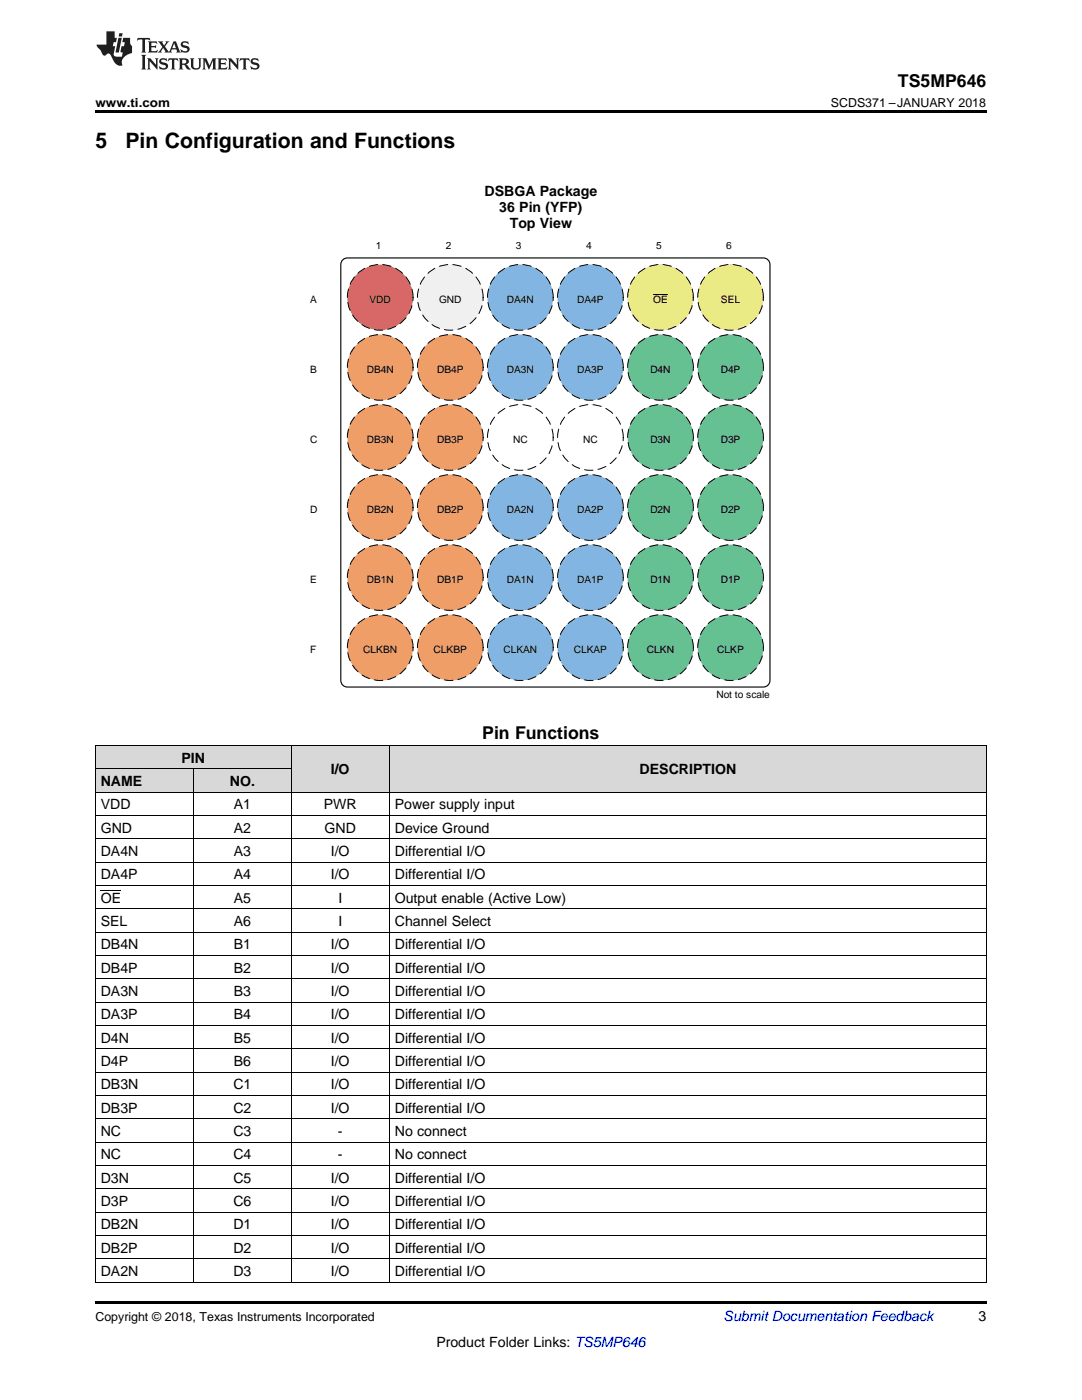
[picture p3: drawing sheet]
<svg xmlns="http://www.w3.org/2000/svg" width="216mm" height="279mm" viewBox="0 0 216 279" stroke-linecap="round" stroke-linejoin="round" font-family="sans-serif">
<g fill="#d8d8d8">
<path d="M58.1 148.8h19.6v9.3h-19.6z"/>
<path d="M77.7 148.8h119.1v9.3h-119.1z"/>
<path d="M19 153.5h19.6v4.6h-19.6z"/>
<path d="M38.6 153.5h19.5v4.6h-19.5z"/>
<path d="M19 148.8h19.6v4.7h-19.6z"/>
<path d="M38.6 148.8h19.5v4.7h-19.5z"/>
</g>
<path d="M19 259.7h177.8v.5h-177.8z" fill="#000"/>
<g fill="none" stroke="#000" stroke-width=".2">
<path d="M19 148.7l177.8 .1v107.1M19 158.1h177.8M19 153.4h39.1M19.1 148.8v107.1M38.5 153.4v102.5M58.1 148.8v107.1M77.7 148.8v107.1M19 176.7h177.8M19 172h177.8M19 167.4h177.8M19 162.7h177.8M19 200h177.8"/>
<path d="M19 195.3h177.8M19 190.7h177.8M19 186h177.8M19 181.3h177.8M19 218.6h177.8M19 213.9h177.8M19 209.3h177.8M19 204.6h177.8M19 237.2h177.8M19 232.6h177.8M19 227.9h177.8M19 223.3h177.8"/>
<path d="M19 255.9h177.8M19 251.2h177.8M19 246.5h177.8M19 241.9h177.8"/>
</g>
<path d="M68.5 51.7l.8-.2h83a1.31 1.31 0 0 1 1.3 1.3v83a1.31 1.31 0 0 1-1.3 1.3h-83a1.31 1.31 0 0 1-1.3-1.3v-83l.1-.4z" fill="none" stroke="#000" stroke-width=".23"/>
<circle cx="75.9" cy="59.3" r="6.6" fill="#d86868"/>
<circle cx="75.9" cy="59.3" r="6.6" fill="none" stroke="#000" stroke-width=".2" stroke-dasharray="1.7 1"/>
<circle cx="89.8" cy="59.3" r="6.6" fill="#f0f0f0"/>
<circle cx="89.8" cy="59.3" r="6.6" fill="none" stroke="#000" stroke-width=".2" stroke-dasharray="1.7 1"/>
<circle cx="103.8" cy="59.3" r="6.6" fill="#82b5e2"/>
<circle cx="103.8" cy="59.3" r="6.6" fill="none" stroke="#000" stroke-width=".2" stroke-dasharray="1.7 1"/>
<circle cx="117.8" cy="59.3" r="6.6" fill="#82b5e2"/>
<circle cx="117.8" cy="59.3" r="6.6" fill="none" stroke="#000" stroke-width=".2" stroke-dasharray="1.7 1"/>
<circle cx="131.8" cy="59.3" r="6.6" fill="#ebeb85"/>
<circle cx="131.8" cy="59.3" r="6.6" fill="none" stroke="#000" stroke-width=".2" stroke-dasharray="1.7 1"/>
<path d="M130.3 58.8h3" fill="none" stroke="#000" stroke-width=".2"/>
<circle cx="145.8" cy="59.3" r="6.6" fill="#ebeb85"/>
<circle cx="145.8" cy="59.3" r="6.6" fill="none" stroke="#000" stroke-width=".2" stroke-dasharray="1.7 1"/>
<circle cx="75.9" cy="73.3" r="6.6" fill="#ef9e67"/>
<circle cx="75.9" cy="73.3" r="6.6" fill="none" stroke="#000" stroke-width=".2" stroke-dasharray="1.7 1"/>
<circle cx="89.8" cy="73.3" r="6.6" fill="#ef9e67"/>
<circle cx="89.8" cy="73.3" r="6.6" fill="none" stroke="#000" stroke-width=".2" stroke-dasharray="1.7 1"/>
<circle cx="103.8" cy="73.3" r="6.6" fill="#82b5e2"/>
<circle cx="103.8" cy="73.3" r="6.6" fill="none" stroke="#000" stroke-width=".2" stroke-dasharray="1.7 1"/>
<circle cx="117.8" cy="73.3" r="6.6" fill="#82b5e2"/>
<circle cx="117.8" cy="73.3" r="6.6" fill="none" stroke="#000" stroke-width=".2" stroke-dasharray="1.7 1"/>
<circle cx="131.8" cy="73.3" r="6.6" fill="#65c192"/>
<circle cx="131.8" cy="73.3" r="6.6" fill="none" stroke="#000" stroke-width=".2" stroke-dasharray="1.7 1"/>
<circle cx="145.8" cy="73.3" r="6.6" fill="#65c192"/>
<circle cx="145.8" cy="73.3" r="6.6" fill="none" stroke="#000" stroke-width=".2" stroke-dasharray="1.7 1"/>
<circle cx="75.9" cy="87.3" r="6.6" fill="#ef9e67"/>
<circle cx="75.9" cy="87.3" r="6.6" fill="none" stroke="#000" stroke-width=".2" stroke-dasharray="1.7 1"/>
<circle cx="89.8" cy="87.3" r="6.6" fill="#ef9e67"/>
<circle cx="89.8" cy="87.3" r="6.6" fill="none" stroke="#000" stroke-width=".2" stroke-dasharray="1.7 1"/>
<circle cx="103.8" cy="87.3" r="6.6" fill="#fff"/>
<circle cx="103.8" cy="87.3" r="6.6" fill="none" stroke="#000" stroke-width=".2" stroke-dasharray="1.7 1"/>
<circle cx="117.8" cy="87.3" r="6.6" fill="#fff"/>
<circle cx="117.8" cy="87.3" r="6.6" fill="none" stroke="#000" stroke-width=".2" stroke-dasharray="1.7 1"/>
<circle cx="131.8" cy="87.3" r="6.6" fill="#65c192"/>
<circle cx="131.8" cy="87.3" r="6.6" fill="none" stroke="#000" stroke-width=".2" stroke-dasharray="1.7 1"/>
<circle cx="145.8" cy="87.3" r="6.6" fill="#65c192"/>
<circle cx="145.8" cy="87.3" r="6.6" fill="none" stroke="#000" stroke-width=".2" stroke-dasharray="1.7 1"/>
<circle cx="75.9" cy="101.3" r="6.6" fill="#ef9e67"/>
<circle cx="75.9" cy="101.3" r="6.6" fill="none" stroke="#000" stroke-width=".2" stroke-dasharray="1.7 1"/>
<circle cx="89.8" cy="101.3" r="6.6" fill="#ef9e67"/>
<circle cx="89.8" cy="101.3" r="6.6" fill="none" stroke="#000" stroke-width=".2" stroke-dasharray="1.7 1"/>
<circle cx="103.8" cy="101.3" r="6.6" fill="#82b5e2"/>
<circle cx="103.8" cy="101.3" r="6.6" fill="none" stroke="#000" stroke-width=".2" stroke-dasharray="1.7 1"/>
<circle cx="117.8" cy="101.3" r="6.6" fill="#82b5e2"/>
<circle cx="117.8" cy="101.3" r="6.6" fill="none" stroke="#000" stroke-width=".2" stroke-dasharray="1.7 1"/>
<circle cx="131.8" cy="101.3" r="6.6" fill="#65c192"/>
<circle cx="131.8" cy="101.3" r="6.6" fill="none" stroke="#000" stroke-width=".2" stroke-dasharray="1.7 1"/>
<circle cx="145.8" cy="101.3" r="6.6" fill="#65c192"/>
<circle cx="145.8" cy="101.3" r="6.6" fill="none" stroke="#000" stroke-width=".2" stroke-dasharray="1.7 1"/>
<circle cx="75.9" cy="115.3" r="6.6" fill="#ef9e67"/>
<circle cx="75.9" cy="115.3" r="6.6" fill="none" stroke="#000" stroke-width=".2" stroke-dasharray="1.7 1"/>
<circle cx="89.8" cy="115.3" r="6.6" fill="#ef9e67"/>
<circle cx="89.8" cy="115.3" r="6.6" fill="none" stroke="#000" stroke-width=".2" stroke-dasharray="1.7 1"/>
<circle cx="103.8" cy="115.3" r="6.6" fill="#82b5e2"/>
<circle cx="103.8" cy="115.3" r="6.6" fill="none" stroke="#000" stroke-width=".2" stroke-dasharray="1.7 1"/>
<circle cx="117.8" cy="115.3" r="6.6" fill="#82b5e2"/>
<circle cx="117.8" cy="115.3" r="6.6" fill="none" stroke="#000" stroke-width=".2" stroke-dasharray="1.7 1"/>
<circle cx="131.8" cy="115.3" r="6.6" fill="#65c192"/>
<circle cx="131.8" cy="115.3" r="6.6" fill="none" stroke="#000" stroke-width=".2" stroke-dasharray="1.7 1"/>
<circle cx="145.8" cy="115.3" r="6.6" fill="#65c192"/>
<circle cx="145.8" cy="115.3" r="6.6" fill="none" stroke="#000" stroke-width=".2" stroke-dasharray="1.7 1"/>
<circle cx="75.9" cy="129.2" r="6.6" fill="#ef9e67"/>
<circle cx="75.9" cy="129.2" r="6.6" fill="none" stroke="#000" stroke-width=".2" stroke-dasharray="1.7 1"/>
<circle cx="89.8" cy="129.2" r="6.6" fill="#ef9e67"/>
<circle cx="89.8" cy="129.2" r="6.6" fill="none" stroke="#000" stroke-width=".2" stroke-dasharray="1.7 1"/>
<circle cx="103.8" cy="129.2" r="6.6" fill="#82b5e2"/>
<circle cx="103.8" cy="129.2" r="6.6" fill="none" stroke="#000" stroke-width=".2" stroke-dasharray="1.7 1"/>
<circle cx="117.8" cy="129.2" r="6.6" fill="#82b5e2"/>
<circle cx="117.8" cy="129.2" r="6.6" fill="none" stroke="#000" stroke-width=".2" stroke-dasharray="1.7 1"/>
<circle cx="131.8" cy="129.2" r="6.6" fill="#65c192"/>
<circle cx="131.8" cy="129.2" r="6.6" fill="none" stroke="#000" stroke-width=".2" stroke-dasharray="1.7 1"/>
<circle cx="145.8" cy="129.2" r="6.6" fill="#65c192"/>
<circle cx="145.8" cy="129.2" r="6.6" fill="none" stroke="#000" stroke-width=".2" stroke-dasharray="1.7 1"/>
<path d="M19 22h177.8v.5h-177.8z" fill="#000"/>
<g fill="#231f20">
<path d="M27.5 7.6l-.1 .5 .4-.2h.6v.1v2.1l-.2 .4h1l-.3-.4v-2.1l.1-.1h.5l.5 .2-.2-.5zM29.5 8.3l.2 .3v1.5l-.2 .4h1.8l.2-.6a1.04 1.04 0 0 1-1.3 .2v-.7h.6l.3 .2v-.6l-.3 .2h-.6v-.6l.8-.1 .4 .3-.2-.5zM31.5 8.3l.9 1.1-.9 1.1h.8l-.2-.2 .5-.7 .4 .7-.2 .2h1.5l-.1-.2 .1-.4h.9l.1 .4-.2 .2h1l-.3-.3-.7-1.9h-.5l-.9 2-.8-1 .9-1h-.8l.1 .3-.3 .5-.4-.6 .2-.2zM34.7 8.6l.4 1h-.7zM36.3 8.4a.63 .63 0 0 0-.2 .7 .63 .63 0 0 0 .6 .4l.6 .2 .1 .2a.75 .75 0 0 1-.7 .4 .75 .75 0 0 1-.6-.5l.1 .7 .1-.1a1.11 1.11 0 0 0 1.5-.6 1.13 1.13 0 0 0-1.2-.8l-.1-.4a1.04 1.04 0 0 1 1.2 .2l-.2-.5-.1 .1-.5-.2zM28.2 10.9l.2 .4v2.2l-.2 .4h1l-.3-.4v-2.2l.3-.4zM29.3 11.6l.3 .4v1.5l-.3 .4h.8l-.2-.4v-1.3l1.5 1.7v-1.9l.2-.4h-.7l.2 .4v.9l-1.1-1.3zM32 11.8a.62 .62 0 0 0-.2 .7 .62 .62 0 0 0 .6 .4l.6 .1 .1 .3a.76 .76 0 0 1-.7 .3 .76 .76 0 0 1-.6-.4l.1 .7 .1-.1a1.11 1.11 0 0 0 1.5-.6 1.13 1.13 0 0 0-1.2-.8l-.1-.4a1.04 1.04 0 0 1 1.2 .2l-.2-.6-.1 .1-.5-.1zM33.7 11.6l-.2 .6a.61 .61 0 0 1 .8-.3v1.6l-.2 .4h.9l-.2-.4v-1.6a.63 .63 0 0 1 .8 .3l-.2-.6zM35.6 11.6l.3 .4v1.5l-.3 .4h1l-.2-.2v-.8l.5 .2a.76 .76 0 0 0 1.2 .7l-1-1a.58 .58 0 0 0 .6-.5 .58 .58 0 0 0-.5-.6zM36.4 11.9h.1a.45 .45 0 0 1 .5 .1 .45 .45 0 0 1 .1 .5l-.7 .2zM37.9 11.6l.2 .2a2.17 2.17 0 0 0 .3 1.9 .99 .99 0 0 0 1.6-.6v-1.1l.2-.4h-.7l.2 .2a1.92 1.92 0 0 1-.2 1.8 .6 .6 0 0 1-.9-.5v-1.1l.2-.4zM40.4 11.6l.2 .4v1.5l-.2 .4h.7l-.2-.4v-1.4l.8 1.8 .8-1.8v1.4l-.2 .4h.9l-.2-.4v-1.5l.2-.4h-.8l-.6 1.5-.6-1.5zM43.4 11.6l.2 .4v1.5l-.2 .4h1.8l.2-.6a1.04 1.04 0 0 1-1.3 .1v-.6h.5l.4 .2v-.6l-.4 .2h-.5v-.7h.8l.3 .3-.1-.6zM45.5 11.6l.2 .4v1.5l-.2 .4h.7l-.2-.4v-1.3l1.5 1.7v-1.9l.2-.4h-.7l.2 .4v.9l-1.1-1.3zM47.9 11.6l-.1 .6a.61 .61 0 0 1 .8-.3v1.6l-.3 .4h1l-.3-.4 .1-1.6a.63 .63 0 0 1 .7 .3l-.1-.6zM50.2 11.8a.62 .62 0 0 0-.2 .7 .62 .62 0 0 0 .6 .4l.6 .1 .2 .3a.76 .76 0 0 1-.8 .3 .76 .76 0 0 1-.6-.4l.1 .7 .2-.1a1.11 1.11 0 0 0 1.5-.6 1.13 1.13 0 0 0-1.3-.8l-.1-.4a1.04 1.04 0 0 1 1.2 .2l-.1-.6-.2 .1-.5-.1z"/>
<path d="M21.2 6.3v2.6h-1.9l.1 .4 .7 .9a.91 .91 0 0 0 1 .8 .56 .56 0 0 1 .5-.3 .56 .56 0 0 1 .5 .3l.4 .8a1.53 1.53 0 0 0 1.9 1.2 1.54 1.54 0 0 1 1-2.1l.9-.3v-1.4a1.52 1.52 0 0 1-.3-1.6h-1.4l-.2 .8h.5l-.2 .8h-.4l-.2 1v.2l.4 .1-.2 .8a1.93 1.93 0 0 1-1.6-.3l.3-1.8h-.5l.2-.8h.4l.2-.8h-.4v-1.3zM23.6 7.6l-.6 2.9h.7l.6-2.9zM23.8 6.6l-.1 .7h.6l.2-.7z"/>
</g>
<path d="M20.1 177.6h4.1" fill="none" stroke="#000" stroke-width=".2"/>
<g font-size="4.2">
<text x="19" y="29.6">5</text>
<text x="25" y="29.6">Pin Configuration and Functions</text>
</g>
<g font-size="3.5">
<text x="179.2" y="17.3">TS5MP646</text>
<text x="96.2" y="147.5">Pin Functions</text>
</g>
<g font-size="2.8">
<text x="96.7" y="39.2">DSBGA Package</text>
<text x="99.6" y="42.3">36 Pin (YFP)</text>
<text x="101.7" y="45.5">Top View</text>
<text x="36.2" y="152.2">PIN</text>
<text x="66" y="154.5">I/O</text>
<text x="127.6" y="154.5">DESCRIPTION</text>
<text x="20.1" y="156.8">NAME</text>
<text x="20.1" y="161.5">VDD</text>
<text x="45.9" y="156.8">NO.</text>
<text x="46.6" y="161.5">A1</text>
<text x="64.6" y="161.5">PWR</text>
<text x="78.8" y="161.5">Power supply input</text>
<text x="20.1" y="166.2">GND</text>
<text x="46.6" y="166.2">A2</text>
<text x="64.8" y="166.2">GND</text>
<text x="78.8" y="166.2">Device Ground</text>
<text x="20.1" y="170.8">DA4N</text>
<text x="46.6" y="170.8">A3</text>
<text x="66" y="170.8">I/O</text>
<text x="78.8" y="170.8">Differential I/O</text>
<text x="20.1" y="175.5">DA4P</text>
<text x="46.6" y="175.5">A4</text>
<text x="66" y="175.5">I/O</text>
<text x="78.8" y="175.5">Differential I/O</text>
<text x="20.1" y="180.1">OE</text>
<text x="20.1" y="184.8">SEL</text>
<text x="46.6" y="180.1">A5</text>
<text x="46.6" y="184.8">A6</text>
<text x="67.5" y="180.1">I</text>
<text x="67.5" y="184.8">I</text>
<text x="78.8" y="180.1">Output enable (Active Low)</text>
<text x="78.8" y="184.8">Channel Select</text>
<text x="20.1" y="189.4">DB4N</text>
<text x="46.6" y="189.4">B1</text>
<text x="66" y="189.4">I/O</text>
<text x="78.8" y="189.4">Differential I/O</text>
<text x="20.1" y="194.1">DB4P</text>
<text x="46.6" y="194.1">B2</text>
<text x="66" y="194.1">I/O</text>
<text x="78.8" y="194.1">Differential I/O</text>
<text x="20.1" y="198.8">DA3N</text>
<text x="20.1" y="203.4">DA3P</text>
<text x="46.6" y="198.8">B3</text>
<text x="46.6" y="203.4">B4</text>
<text x="66" y="198.8">I/O</text>
<text x="66" y="203.4">I/O</text>
<text x="78.8" y="198.8">Differential I/O</text>
<text x="78.8" y="203.4">Differential I/O</text>
<text x="20.1" y="208.1">D4N</text>
<text x="46.6" y="208.1">B5</text>
<text x="66" y="208.1">I/O</text>
<text x="78.8" y="208.1">Differential I/O</text>
<text x="20.1" y="212.7">D4P</text>
<text x="46.6" y="212.7">B6</text>
<text x="66" y="212.7">I/O</text>
<text x="78.8" y="212.7">Differential I/O</text>
<text x="20.1" y="217.4">DB3N</text>
<text x="46.6" y="217.4">C1</text>
<text x="66" y="217.4">I/O</text>
<text x="78.8" y="217.4">Differential I/O</text>
<text x="20.1" y="222">DB3P</text>
<text x="20.1" y="226.7">NC</text>
<text x="46.6" y="222">C2</text>
<text x="46.6" y="226.7">C3</text>
<text x="66" y="222">I/O</text>
<text x="67.4" y="226.7">-</text>
<text x="78.8" y="222">Differential I/O</text>
<text x="78.8" y="226.7">No connect</text>
<text x="20.1" y="231.4">NC</text>
<text x="46.6" y="231.4">C4</text>
<text x="67.4" y="231.4">-</text>
<text x="78.8" y="231.4">No connect</text>
<text x="20.1" y="236">D3N</text>
<text x="46.6" y="236">C5</text>
<text x="66" y="236">I/O</text>
<text x="78.8" y="236">Differential I/O</text>
<text x="20.1" y="240.7">D3P</text>
<text x="20.1" y="245.3">DB2N</text>
<text x="46.6" y="240.7">C6</text>
<text x="46.6" y="245.3">D1</text>
<text x="66" y="240.7">I/O</text>
<text x="66" y="245.3">I/O</text>
<text x="78.8" y="240.7">Differential I/O</text>
<text x="78.8" y="245.3">Differential I/O</text>
<text x="20.1" y="250">DB2P</text>
<text x="46.6" y="250">D2</text>
<text x="66" y="250">I/O</text>
<text x="78.8" y="250">Differential I/O</text>
<text x="20.1" y="254.6">DA2N</text>
<text x="46.6" y="254.6">D3</text>
<text x="66" y="254.6">I/O</text>
<text x="78.8" y="254.6">Differential I/O</text>
<text x="195.3" y="263.6">3</text>
<text x="87.1" y="268.9">Product Folder Links: TS5MP646</text>
</g>
<text font-size="2.8" fill="#0000c8" x="144.4" y="263.6">Submit Documentation Feedback</text>
<g font-size="2.5">
<text x="19" y="21.4">www.ti.com</text>
<text x="165.8" y="21.4">SCDS371 –JANUARY 2018</text>
<text x="19" y="263.6">Copyright © 2018, Texas Instruments Incorporated</text>
</g>
<g font-size="2">
<text x="75" y="49.8">1</text>
<text x="89" y="49.8">2</text>
<text x="103" y="49.8">3</text>
<text x="116.9" y="49.8">4</text>
<text x="130.9" y="49.8">5</text>
<text x="144.9" y="49.8">6</text>
<text x="61.9" y="60.5">A</text>
<text x="73.7" y="60.5">VDD</text>
<text x="87.6" y="60.5">GND</text>
<text x="101.1" y="60.5">DA4N</text>
<text x="115.2" y="60.5">DA4P</text>
<text x="130.3" y="60.5">OE</text>
<text x="143.9" y="60.5">SEL</text>
<text x="61.9" y="74.4">B</text>
<text x="73.2" y="74.4">DB4N</text>
<text x="87.2" y="74.4">DB4P</text>
<text x="101.1" y="74.4">DA3N</text>
<text x="115.2" y="74.4">DA3P</text>
<text x="129.8" y="74.4">D4N</text>
<text x="143.8" y="74.4">D4P</text>
<text x="61.9" y="88.4">C</text>
<text x="73.2" y="88.4">DB3N</text>
<text x="87.2" y="88.4">DB3P</text>
<text x="102.4" y="88.4">NC</text>
<text x="116.3" y="88.4">NC</text>
<text x="129.8" y="88.4">D3N</text>
<text x="143.8" y="88.4">D3P</text>
<text x="61.9" y="102.4">D</text>
<text x="73.2" y="102.4">DB2N</text>
<text x="87.2" y="102.4">DB2P</text>
<text x="101.1" y="102.4">DA2N</text>
<text x="115.2" y="102.4">DA2P</text>
<text x="129.8" y="102.4">D2N</text>
<text x="143.8" y="102.4">D2P</text>
<text x="61.9" y="116.4">E</text>
<text x="73.2" y="116.4">DB1N</text>
<text x="87.2" y="116.4">DB1P</text>
<text x="101.1" y="116.4">DA1N</text>
<text x="115.2" y="116.4">DA1P</text>
<text x="129.8" y="116.4">D1N</text>
<text x="143.8" y="116.4">D1P</text>
<text x="61.9" y="130.4">F</text>
<text x="72.5" y="130.4">CLKBN</text>
<text x="86.5" y="130.4">CLKBP</text>
<text x="100.5" y="130.4">CLKAN</text>
<text x="114.5" y="130.4">CLKAP</text>
<text x="129.1" y="130.4">CLKN</text>
<text x="143.1" y="130.4">CLKP</text>
<text x="142.9" y="139.3">Not to scale</text>
</g>
</svg>
